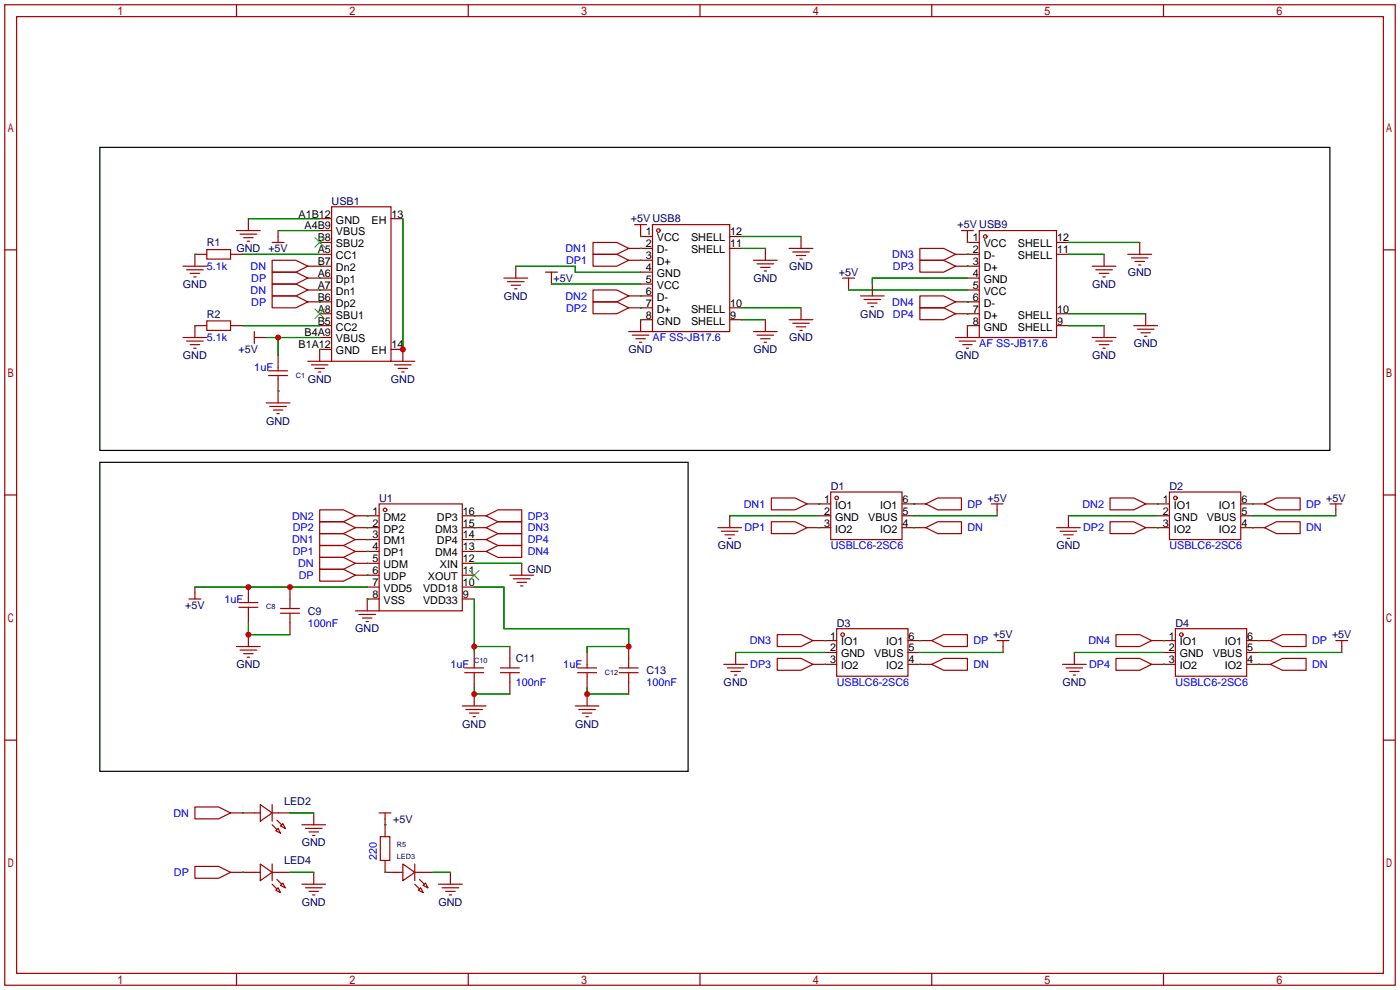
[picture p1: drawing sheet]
<svg xmlns="http://www.w3.org/2000/svg" width="299mm" height="212mm" viewBox="0 0 299 212" stroke-linecap="round" stroke-linejoin="round" font-family="sans-serif">
<g fill="none" stroke="#a10000" stroke-width=".25">
<path d="M1 1h297.2v209.6h-297.2zM3.6 3.6h292.1v204.4h-292.1zM50.5 1v2.6M100.1 1v2.6M149.6 1v2.6M199.1 1v2.6M248.7 1v2.6M1 53.4h2.6M39.1 56.9h5.1M39.9 57.7h3.5M40.6 58.4h2.1M41.4 59.2h.5"/>
<path d="M44.2 53.3h5.1v2.1h-5.1zM44.2 54.4h-2.5v2.5M49.3 54.4h2.5M50.5 49.3h5.1M51.3 50h3.6M52.1 50.8h2M52.8 51.6h.5M53.1 46.7v2.6M58.2 58.2h5l2.6 1.2-2.6 1.3h-5zM58.2 55.6h5l2.6 1.3-2.6 1.3h-5zM58.2 51.8h2.5M59.4 49.3v2.5"/>
<path d="M65.8 56.9h5.1M65.8 59.4h5.1M68.3 46.7h2.6M68.3 49.3h2.6M68.3 51.8h2.6M68.3 54.4h2.6M70.9 44.2h12.7v33h-12.7zM83.6 46.7h2.5M107.7 59.4h5.1M110.2 56.9v2.5M116.6 58.2h2.5M117.9 58.2v2.5"/>
<path d="M126.7 54.4h5.1l2.6 1.2-2.6 1.3h-5.1zM126.7 51.8h5.1l2.6 1.3-2.6 1.3h-5.1zM134.4 53.1h5M134.4 55.6h5M135.6 48h2.6M136.9 48v2.5h2.5M136.9 58.2h2.5M139.4 48h16.6v22.9h-16.6zM156 50.5h2.5M156 53.1h2.5M161 55.6h5.1M161.8 56.4h3.6"/>
<path d="M162.6 57.2h2M163.3 57.9h.5M163.6 53.1v2.5M168.7 53.1h5M169.4 53.8h3.6M170.2 54.6h2M170.9 55.4h.5M171.2 50.5v2.6M180.1 59.4h2.5M181.4 59.4v2.6M196.6 55.6h5.1l2.5 1.3-2.5 1.3h-5.1zM196.6 53.1h5.1l2.5 1.3-2.5 1.2h-5.1z"/>
<path d="M204.2 54.4h5.1M204.2 56.9h5.1M205.5 49.3h2.5M206.8 49.3v2.5h2.5M206.8 59.4h2.5M209.3 49.3h16.5v22.8h-16.5zM225.8 51.8h2.5M225.8 54.4h2.5M233.4 56.9h5.1M234.2 57.7h3.5M234.9 58.4h2.1M235.7 59.2h.5"/>
<path d="M236 54.4v2.5M241 54.4h5.1M241.8 55.1h3.6M242.6 55.9h2M243.3 56.6h.5M243.6 51.8v2.6M295.7 53.4h2.5M39.1 72.1h5.1M39.9 72.9h3.5M40.6 73.7h2.1M41.4 74.4h.5M44.2 68.6h5.1v2h-5.1z"/>
<path d="M44.2 69.6h-2.5v2.5M49.3 69.6h2.5M54.4 72.1h2.5M54.4 70.9v2.5M57.4 79.2h4.1M58.2 63.2h5l2.6 1.3-2.6 1.3h-5zM58.2 60.7h5l2.6 1.3-2.6 1.2h-5zM59.4 75.9v3.3M65.8 62h5.1M65.8 64.5h5.1M65.8 77.2h5.1M66.5 78h3.6"/>
<path d="M67.3 78.7h2M68.1 79.5h.5M68.3 67.1h2.6M68.3 69.6h2.6M68.3 72.1h2.6M70.9 74.7h-2.6v2.5M83.6 74.7h2.5v2.5M83.6 77.2h5M84.3 78h3.6M85.1 78.7h2M85.9 79.5h.5M108.5 60.2h3.5"/>
<path d="M109.2 61h2.1M110 61.7h.5M126.7 64.5h5.1l2.6 1.3-2.6 1.3h-5.1zM126.7 62h5.1l2.6 1.2-2.6 1.3h-5.1zM134.4 63.2h5M134.4 65.8h5M134.4 70.9h5M135.1 71.6h3.6M135.9 72.4h2M136.7 73.2h.5M136.9 60.7h2.5M139.4 68.3h-2.5v2.6"/>
<path d="M156 65.8h2.5M156 68.3h2.5M161 70.9h5.1M161.8 71.6h3.6M162.6 72.4h2M163.3 73.2h.5M163.6 68.3v2.6M168.7 68.3h5M169.4 69.1h3.6M170.2 69.8h2M170.9 70.6h.5M171.2 65.8v2.5"/>
<path d="M183.9 63.2h5.1M184.7 64h3.5M185.4 64.8h2.1M186.2 65.5h.5M186.4 60.7v2.5M196.6 65.8h5.1l2.5 1.3-2.5 1.2h-5.1zM196.6 63.2h5.1l2.5 1.3-2.5 1.3h-5.1zM204.2 64.5h5.1M204.2 67.1h5.1M204.2 72.1h5.1M205 72.9h3.5M205.7 73.7h2.1"/>
<path d="M206.5 74.4h.5M206.8 62h2.5M209.3 69.6h-2.5v2.5M225.8 67.1h2.5M225.8 69.6h2.5M233.4 72.1h5.1M234.2 72.9h3.5M234.9 73.7h2.1M235.7 74.4h.5M236 69.6v2.5M242.3 69.6h5.1M243.1 70.4h3.5"/>
<path d="M243.8 71.1h2.1M244.6 71.9h.5M244.9 67.1v2.5M56.9 86.1h5.1M57.4 80.3h4.1M57.7 86.9h3.5M58.4 87.6h2.1M59.2 88.4h.5M59.4 80.3v5.8M1 105.8h2.6M68.3 116.6h5.1l2.5 1.3-2.5 1.2h-5.1zM68.3 111.5h5.1l2.5 1.3-2.5 1.2h-5.1z"/>
<path d="M68.3 114h5.1l2.5 1.3-2.5 1.3h-5.1zM68.3 109h5.1l2.5 1.2-2.5 1.3h-5.1zM68.3 119.1h5.1l2.5 1.3-2.5 1.3h-5.1zM75.9 110.2h5.1M75.9 112.8h5.1M75.9 115.3h5.1M75.9 117.9h5.1M81 107.7h17.8v22.9h-17.8zM98.8 110.2h5.1M98.8 112.8h5.1M98.8 115.3h5.1M98.8 117.9h5.1"/>
<path d="M103.9 110.2l2.5-1.2h5.1v2.5h-5.1zM103.9 115.3l2.5-1.3h5.1v2.6h-5.1zM103.9 112.8l2.5-1.3h5.1v2.5h-5.1zM103.9 117.9l2.5-1.3h5.1v2.5h-5.1zM153.4 112.8h5.1M154.2 113.5h3.5M154.9 114.3h2.1M155.7 115.1h.5M156 110.2v2.6M164.8 111.5h5.1l2.6 1.3-2.6 1.2h-5.1zM164.8 106.4h5.1l2.6 1.3-2.6 1.3h-5.1zM172.5 112.8h5"/>
<path d="M172.5 107.7h5M175 110.2h2.5M177.5 105.2h15.3v10.1h-15.3zM192.8 110.2h2.5M192.8 112.8h5.1M192.8 107.7h5.1M197.9 107.7l2.5-1.3h5.1v2.6h-5.1zM197.9 112.8l2.5-1.3h5.1v2.5h-5.1zM211.8 107.7h2.6M213.1 107.7v2.5M225.8 112.8h5.1M226.6 113.5h3.5"/>
<path d="M227.3 114.3h2.1M228.1 115.1h.5M228.3 110.2v2.6M237.2 111.5h5.1l2.6 1.3-2.6 1.2h-5.1zM237.2 106.4h5.1l2.6 1.3-2.6 1.3h-5.1zM244.9 112.8h5M244.9 107.7h5M247.4 110.2h2.5M249.9 105.2h15.3v10.1h-15.3zM265.2 110.2h2.5M265.2 112.8h5.1M265.2 107.7h5.1"/>
<path d="M270.3 107.7l2.5-1.3h5.1v2.6h-5.1zM270.3 112.8l2.5-1.3h5.1v2.5h-5.1zM284.2 107.7h2.6M285.5 107.7v2.5M295.7 105.8h2.5M40.4 128h2.5M41.7 125.5v2.5M50.5 138.2h5.1M51.1 129.8h4M51.1 128.8h4M51.3 138.9h3.6M52.1 139.7h2"/>
<path d="M53.1 125.5v3.3M53.1 129.8v3.3M53.1 135.6v2.6M59.9 130h4.1M59.9 131.1h4.1M62 125.5v4.5M62 131.1v4.5M68.3 121.7h5.1l2.5 1.2-2.5 1.3h-5.1zM75.9 120.4h5.1M75.9 122.9h5.1M75.9 130.6h5.1M76.7 131.3h3.6"/>
<path d="M77.5 132.1h2M78.2 132.8h.5M78.5 125.5h2.5M81 128h-2.5v2.6M98.8 120.4h2.5M98.8 122.9h2.5M98.8 125.5h2.5M98.8 128h2.5M101.3 139.4v3.3M109 122.9h5M109 138.2v4.5M109.7 123.7h3.6"/>
<path d="M110.5 124.5h2M111.3 125.2h.5M111.5 120.4v2.5M125.5 139.4v3.3M134.4 138.2v4.5M157.2 139.4v2.6M166.1 135.6h5.1l2.5 1.3-2.5 1.3h-5.1zM173.7 136.9h5.1M176.3 139.4h2.5M178.8 134.4h15.3v10.1h-15.3zM194.1 136.9h5M194.1 139.4h2.5"/>
<path d="M199.1 136.9l2.6-1.3h5.1v2.6h-5.1zM213.1 136.9h2.5M214.4 136.9v2.5M229.6 139.4v2.6M238.5 135.6h5.1l2.5 1.3-2.5 1.3h-5.1zM246.1 136.9h5.1M248.7 139.4h2.5M251.2 134.4h15.2v10.1h-15.2zM266.4 136.9h5.1M266.4 139.4h2.6M271.5 136.9l2.6-1.3h5v2.6h-5zM285.5 136.9h2.5"/>
<path d="M286.8 136.9v2.5M1 158.2h2.6M52.8 140.5h.5M98.8 150.9h5.1M99.3 143.8h4.1M99.3 142.7h4.1M99.6 151.6h3.5M100.3 152.4h2.1M101.1 153.2h.5M101.3 143.8v3.3M101.3 148.3v2.6M106.9 143.8h4.1"/>
<path d="M106.9 142.7h4.1M109 143.8v4.5M122.9 150.9h5.1M123.4 143.8h4.1M123.4 142.7h4.1M123.7 151.6h3.6M124.5 152.4h2M125.2 153.2h.5M125.5 143.8v3.3M125.5 148.3v2.6M132.3 143.8h4.1M132.3 142.7h4.1"/>
<path d="M134.4 143.8v4.5M154.7 142h5.1M155.4 142.7h3.6M156.2 143.5h2M157 144.3h.5M166.1 140.7h5.1l2.5 1.3-2.5 1.3h-5.1zM173.7 142h5.1M194.1 142h5M199.1 142l2.6-1.3h5.1v2.6h-5.1zM227.1 142h5.1M227.8 142.7h3.6M228.6 143.5h2"/>
<path d="M229.4 144.3h.5M238.5 140.7h5.1l2.5 1.3-2.5 1.3h-5.1zM246.1 142h5.1M266.4 142h5.1M271.5 142l2.6-1.3h5v2.6h-5zM295.7 158.2h2.5M41.7 172.5h5l2.6 1.2-2.6 1.3h-5zM49.3 173.7h6.3M55.6 172l2.6 1.7-2.6 1.8zM58.2 176.3l1 1M58.2 173.7h3.8M58.2 172v3.5"/>
<path d="M58.9 177.5l.5-.5 .5 1.1zM59.2 175.3l1 1M59.9 176.5l.6-.5 .5 1zM64.5 176.3h5.1M65.3 177h3.5M66 177.8h2.1M66.8 178.6h.5M67.1 173.7v2.6M81 173.7h2.6M81.3 178.8h2v5.1h-2zM82.3 173.7v5.1M41.7 185.2h5l2.6 1.2-2.6 1.3h-5z"/>
<path d="M49.3 186.4h6.3M55.6 184.7l2.6 1.7-2.6 1.8zM58.2 184.7v3.5M58.2 186.4h3.8M58.2 189l1 1M58.9 190.2l.5-.5 .5 1.1zM59.2 188l1 1M59.9 189.2l.6-.5 .5 1zM64.5 189h5.1M65.3 189.7h3.5M66 190.5h2.1M66.8 191.3h.5"/>
<path d="M67.1 186.4v2.6M82.3 183.9v2.5h3.8M86.1 184.7l2.5 1.7-2.5 1.8zM88.6 189l1.1 1M88.6 186.4h3.9M88.6 184.7v3.5M89.4 190.2l.5-.5 .5 1.1zM89.7 188l1 1M90.4 189.2l.5-.5 .5 1zM93.7 189h5.1M94.5 189.7h3.5M95.2 190.5h2.1"/>
<path d="M96 191.3h.5M96.3 186.4v2.6M50.5 208v2.6M100.1 208v2.6M149.6 208v2.6M199.1 208v2.6M248.7 208v2.6"/>
<circle cx="140.7" cy="49.3" r=".38"/>
<circle cx="210.6" cy="50.5" r=".38"/>
<circle cx="82.3" cy="109" r=".38"/>
<circle cx="178.8" cy="106.4" r=".38"/>
<circle cx="251.2" cy="106.4" r=".38"/>
<circle cx="180.1" cy="135.6" r=".38"/>
<circle cx="252.5" cy="135.6" r=".38"/>
</g>
<path d="M67.3 50.8l2 2M69.3 50.8l-2 2M67.3 66l2 2.1M69.3 66l-2 2.1M100.3 121.9l2.1 2.1M102.4 121.9l-2.1 2.1" fill="none" stroke="#3c3" stroke-width=".25"/>
<g fill="none" stroke="#008700" stroke-width=".25">
<path d="M41.7 54.4h.1M51.8 54.4h16.5M53.1 46.7h15.2M59.4 49.3h8.9M68.3 59.4h.1M68.3 56.9h.1M86.1 46.7v28M110.2 56.9h12.7v1.3h14M136.9 53.1h.1M136.9 55.6h.1M136.9 50.5h.1M158.5 53.1h5.1"/>
<path d="M158.5 50.5h12.7M206.8 51.8h.1M206.8 56.9h.1M206.8 54.4h.1M206.8 59.4h-20.4v1.3M228.3 54.4h7.7M228.3 51.8h15.3M41.7 69.6h.1M51.8 69.6h16.5M56.9 72.1h11.4M59.4 72.1v3.8M68.3 74.7h.1"/>
<path d="M68.3 64.5h.1M68.3 62h.1M117.9 60.7h19M136.9 63.2h.1M136.9 65.8h.1M136.9 68.3h.1M158.5 68.3h5.1M158.5 65.8h12.7M181.4 62h25.4M206.8 64.5h.1M206.8 67.1h.1M206.8 69.6h.1"/>
<path d="M228.3 69.6h7.7M228.3 67.1h16.6M59.4 83.6h.1M78.5 117.9h.1M78.5 112.8h.1M78.5 115.3h.1M78.5 110.2h.1M101.3 110.2h.1M101.3 115.3h.1M101.3 112.8h.1M101.3 117.9h.1M156 110.2h19"/>
<path d="M175 107.7h.1M175 112.8h.1M195.3 107.7h.1M195.3 112.8h.1M195.3 110.2h17.8M228.3 110.2h19.1M247.4 107.7h.1M247.4 112.8h.1M267.7 107.7h.1M267.7 112.8h.1M267.7 110.2h17.8M41.7 125.5h36.8"/>
<path d="M53.1 133.1v2.5h8.9M78.5 120.4h.1M78.5 122.9h.1M78.5 128h.1M101.3 120.4h10.2M101.3 125.5h6.4v8.9h26.7v3.8h-8.9v1.2M101.3 128v11.4M101.3 138.2h7.7M157.2 139.4h19.1M176.3 136.9h.1M196.6 136.9h.1M196.6 139.4h17.8"/>
<path d="M229.6 139.4h19.1M248.7 136.9h.1M269 136.9h.1M269 139.4h17.8M101.3 147.1v1.2h7.7M125.5 147.1v1.2h8.9M176.3 142h.1M196.6 142h.1M248.7 142h.1M269 142h.1M51.8 173.7h.1M62 173.7h5.1"/>
<path d="M82.3 176.3h.1M51.8 186.4h.1M62 186.4h5.1M82.3 186.4h.1M92.5 186.4h3.8"/>
</g>
<path d="M21.3 31.5h262.9v64.8h-262.9zM21.3 98.8h125.8v66h-125.8z" fill="none" stroke="#000" stroke-width=".25"/>
<g fill="#c00">
<circle cx="59.4" cy="72.1" r=".63"/>
<circle cx="86.1" cy="74.7" r=".63"/>
<circle cx="53.1" cy="125.5" r=".63"/>
<circle cx="62" cy="125.5" r=".63"/>
<circle cx="53.1" cy="135.6" r=".63"/>
<circle cx="101.3" cy="148.3" r=".63"/>
<circle cx="125.5" cy="148.3" r=".63"/>
<circle cx="101.3" cy="138.2" r=".63"/>
<circle cx="134.4" cy="138.2" r=".63"/>
</g>
<g font-size="2.3">
<text x="63.8" y="46.5">A1B12</text>
<text x="71.8" y="47.8">GND</text>
<text x="79.4" y="47.8">EH</text>
<text x="83.7" y="46.5">13</text>
<text x="65.1" y="49">A4B9</text>
<text x="67.9" y="51.6">B8</text>
<text x="71.8" y="50.3">VBUS</text>
<text x="71.8" y="52.9">SBU2</text>
<text x="138" y="50.3">1</text>
<text x="138" y="52.9">2</text>
<text x="140.4" y="51.6">VCC</text>
<text x="147.7" y="51.6">SHELL</text>
<text x="156.1" y="52.9">11</text>
<text x="156.1" y="50.3">12</text>
<text x="207.9" y="51.6">1</text>
<text x="210.2" y="52.9">VCC</text>
<text x="217.6" y="52.9">SHELL</text>
<text x="225.9" y="51.6">12</text>
<text x="67.9" y="54.1">A5</text>
<text x="67.9" y="56.7">B7</text>
<text x="67.9" y="59.2">A6</text>
<text x="71.8" y="55.4">CC1</text>
<text x="71.8" y="57.9">Dn2</text>
<text x="138" y="55.4">3</text>
<text x="138" y="57.9">4</text>
<text x="140.4" y="54.1">D-</text>
<text x="140.4" y="56.7">D+</text>
<text x="140.4" y="59.2">GND</text>
<text x="147.7" y="54.1">SHELL</text>
<text x="207.9" y="54.1">2</text>
<text x="207.9" y="56.7">3</text>
<text x="207.9" y="59.2">4</text>
<text x="210.2" y="55.4">D-</text>
<text x="210.2" y="57.9">D+</text>
<text x="217.6" y="55.4">SHELL</text>
<text x="225.9" y="54.1">11</text>
<text x="67.9" y="61.7">A7</text>
<text x="67.9" y="64.3">B6</text>
<text x="71.8" y="60.5">Dp1</text>
<text x="71.8" y="63">Dn1</text>
<text x="71.8" y="65.6">Dp2</text>
<text x="138" y="60.5">5</text>
<text x="138" y="63">6</text>
<text x="138" y="65.6">7</text>
<text x="140.4" y="61.7">VCC</text>
<text x="140.4" y="64.3">D-</text>
<text x="156.1" y="65.6">10</text>
<text x="207.9" y="61.7">5</text>
<text x="207.9" y="64.3">6</text>
<text x="210.2" y="60.5">GND</text>
<text x="210.2" y="63">VCC</text>
<text x="210.2" y="65.6">D-</text>
<text x="65.1" y="71.9">B4A9</text>
<text x="67.9" y="66.8">A8</text>
<text x="67.9" y="69.4">B5</text>
<text x="71.8" y="68.1">SBU1</text>
<text x="71.8" y="70.6">CC2</text>
<text x="138" y="68.1">8</text>
<text x="140.4" y="66.8">D+</text>
<text x="140.4" y="69.4">GND</text>
<text x="147.7" y="69.4">SHELL</text>
<text x="147.7" y="66.8">SHELL</text>
<text x="156.1" y="68.1">9</text>
<text x="207.9" y="66.8">7</text>
<text x="207.9" y="69.4">8</text>
<text x="210.2" y="68.1">D+</text>
<text x="210.2" y="70.6">GND</text>
<text x="217.6" y="70.6">SHELL</text>
<text x="217.6" y="68.1">SHELL</text>
<text x="225.9" y="69.4">9</text>
<text x="225.9" y="66.8">10</text>
<text x="63.8" y="74.4">B1A12</text>
<text x="71.8" y="73.2">VBUS</text>
<text x="71.8" y="75.7">GND</text>
<text x="79.4" y="75.7">EH</text>
<text x="83.7" y="74.4">14</text>
<text x="176.1" y="107.5">1</text>
<text x="192.9" y="107.5">6</text>
<text x="248.5" y="107.5">1</text>
<text x="265.3" y="107.5">6</text>
<text x="79.6" y="110">1</text>
<text x="79.6" y="112.5">2</text>
<text x="82" y="111.3">DM2</text>
<text x="82" y="113.8">DP2</text>
<text x="93" y="113.8">DM3</text>
<text x="93.4" y="111.3">DP3</text>
<text x="98.9" y="112.5">15</text>
<text x="98.9" y="110">16</text>
<text x="176.1" y="110">2</text>
<text x="176.1" y="112.5">3</text>
<text x="178.5" y="108.7">IO1</text>
<text x="178.5" y="111.3">GND</text>
<text x="178.5" y="113.8">IO2</text>
<text x="185.6" y="111.3">VBUS</text>
<text x="188.1" y="113.8">IO2</text>
<text x="188.1" y="108.7">IO1</text>
<text x="192.9" y="112.5">4</text>
<text x="192.9" y="110">5</text>
<text x="248.5" y="110">2</text>
<text x="248.5" y="112.5">3</text>
<text x="250.9" y="108.7">IO1</text>
<text x="250.9" y="111.3">GND</text>
<text x="250.9" y="113.8">IO2</text>
<text x="257.9" y="111.3">VBUS</text>
<text x="260.5" y="113.8">IO2</text>
<text x="260.5" y="108.7">IO1</text>
<text x="265.3" y="112.5">4</text>
<text x="265.3" y="110">5</text>
<text x="79.6" y="115.1">3</text>
<text x="79.6" y="117.6">4</text>
<text x="82" y="116.4">DM1</text>
<text x="82" y="118.9">DP1</text>
<text x="93" y="118.9">DM4</text>
<text x="93.4" y="116.4">DP4</text>
<text x="98.9" y="117.6">13</text>
<text x="98.9" y="115.1">14</text>
<text x="79.6" y="120.2">5</text>
<text x="79.6" y="122.7">6</text>
<text x="79.6" y="125.2">7</text>
<text x="82" y="121.4">UDM</text>
<text x="82" y="124">UDP</text>
<text x="91.5" y="124">XOUT</text>
<text x="94" y="121.4">XIN</text>
<text x="98.9" y="125.2">10</text>
<text x="98.9" y="122.7">11</text>
<text x="98.9" y="120.2">12</text>
<text x="79.6" y="127.8">8</text>
<text x="82" y="126.5">VDD5</text>
<text x="82" y="129.1">VSS</text>
<text x="90.4" y="129.1">VDD33</text>
<text x="90.4" y="126.5">VDD18</text>
<text x="98.9" y="127.8">9</text>
<text x="177.4" y="136.7">1</text>
<text x="179.8" y="137.9">IO1</text>
<text x="189.4" y="137.9">IO1</text>
<text x="194.2" y="136.7">6</text>
<text x="249.8" y="136.7">1</text>
<text x="252.1" y="137.9">IO1</text>
<text x="261.8" y="137.9">IO1</text>
<text x="266.6" y="136.7">6</text>
<text x="177.4" y="139.2">2</text>
<text x="177.4" y="141.8">3</text>
<text x="179.8" y="140.5">GND</text>
<text x="179.8" y="143">IO2</text>
<text x="186.8" y="140.5">VBUS</text>
<text x="189.4" y="143">IO2</text>
<text x="194.2" y="141.8">4</text>
<text x="194.2" y="139.2">5</text>
<text x="249.8" y="139.2">2</text>
<text x="249.8" y="141.8">3</text>
<text x="252.1" y="140.5">GND</text>
<text x="252.1" y="143">IO2</text>
<text x="259.2" y="140.5">VBUS</text>
<text x="261.8" y="143">IO2</text>
<text x="266.6" y="141.8">4</text>
<text x="266.6" y="139.2">5</text>
</g>
<g font-size="2.3" fill="#000080">
<text x="70.9" y="43.7">USB1</text>
<text x="134.8" y="47.5">+5V USB8</text>
<text x="44.2" y="52.6">R1</text>
<text x="50.5" y="53.9">GND</text>
<text x="57.4" y="53.9">+5V</text>
<text x="204.7" y="48.8">+5V USB9</text>
<text x="168.6" y="57.7">GND</text>
<text x="179.3" y="59">+5V</text>
<text x="241" y="59">GND</text>
<text x="39.1" y="61.5">GND</text>
<text x="107.7" y="64.1">GND</text>
<text x="118.3" y="60.2">+5V</text>
<text x="161" y="60.2">GND</text>
<text x="233.4" y="61.5">GND</text>
<text x="44.2" y="67.9">R2</text>
<text x="183.9" y="67.9">GND</text>
<text x="39.1" y="76.8">GND</text>
<text x="51" y="75.5">+5V</text>
<text x="134.3" y="75.5">GND</text>
<text x="161" y="75.5">GND</text>
<text x="168.6" y="72.9">GND</text>
<text x="204.2" y="76.8">GND</text>
<text x="233.4" y="76.8">GND</text>
<text x="242.3" y="74.2">GND</text>
<text x="65.8" y="81.8">GND</text>
<text x="83.5" y="81.8">GND</text>
<text x="56.9" y="90.7">GND</text>
<text x="81" y="107.2">U1</text>
<text x="177.5" y="104.7">D1</text>
<text x="211" y="107.2">+5V</text>
<text x="249.9" y="104.7">D2</text>
<text x="283.4" y="107.2">+5V</text>
<text x="153.4" y="117.4">GND</text>
<text x="225.8" y="117.4">GND</text>
<text x="112.8" y="122.5">GND</text>
<text x="39.6" y="130.1">+5V</text>
<text x="65.8" y="131.4">C9</text>
<text x="75.9" y="135.2">GND</text>
<text x="178.8" y="133.9">D3</text>
<text x="212.3" y="136.4">+5V</text>
<text x="251.2" y="133.9">D4</text>
<text x="284.7" y="136.4">+5V</text>
<text x="50.5" y="142.8">GND</text>
<text x="110.2" y="141.5">C11</text>
<text x="138.2" y="144.1">C13</text>
<text x="154.7" y="146.6">GND</text>
<text x="227.1" y="146.6">GND</text>
<text x="98.8" y="155.5">GND</text>
<text x="122.9" y="155.5">GND</text>
<text x="60.7" y="172">LED2</text>
<text x="84" y="175.8">+5V</text>
<text x="60.7" y="184.7">LED4</text>
<text x="64.5" y="180.9">GND</text>
<text x="64.5" y="193.6">GND</text>
<text x="93.7" y="193.6">GND</text>
</g>
<g font-size="2.3" fill="#00f">
<text x="120.9" y="53.9">DN1</text>
<text x="44.2" y="57.7">5.1k</text>
<text x="53.6" y="57.7">DN</text>
<text x="121" y="56.4">DP1</text>
<text x="190.7" y="55.2">DN3</text>
<text x="190.8" y="57.7">DP3</text>
<text x="53.6" y="62.8">DN</text>
<text x="53.7" y="60.2">DP</text>
<text x="53.7" y="65.3">DP</text>
<text x="120.9" y="64.1">DN2</text>
<text x="190.7" y="65.3">DN4</text>
<text x="121" y="66.6">DP2</text>
<text x="190.8" y="67.9">DP4</text>
<text x="44.2" y="72.9">5.1k</text>
<text x="139.4" y="72.9">AF SS-JB17.6</text>
<text x="209.3" y="74.2">AF SS-JB17.6</text>
<text x="54.4" y="79.3">1uF</text>
<text x="62.4" y="111">DN2</text>
<text x="62.6" y="113.6">DP2</text>
<text x="112.8" y="111">DP3</text>
<text x="112.8" y="113.6">DN3</text>
<text x="159" y="108.5">DN1</text>
<text x="159.1" y="113.6">DP1</text>
<text x="206.8" y="108.5">DP</text>
<text x="206.8" y="113.6">DN</text>
<text x="231.3" y="108.5">DN2</text>
<text x="231.5" y="113.6">DP2</text>
<text x="279.1" y="108.5">DP</text>
<text x="279.1" y="113.6">DN</text>
<text x="62.4" y="116.1">DN1</text>
<text x="62.6" y="118.7">DP1</text>
<text x="112.8" y="116.1">DP4</text>
<text x="112.8" y="118.7">DN4</text>
<text x="177.5" y="117.4">USBLC6-2SC6</text>
<text x="249.9" y="117.4">USBLC6-2SC6</text>
<text x="63.7" y="121.2">DN</text>
<text x="63.8" y="123.7">DP</text>
<text x="48" y="128.8">1uF</text>
<text x="65.8" y="133.9">100nF</text>
<text x="160.2" y="137.7">DN3</text>
<text x="208" y="137.7">DP</text>
<text x="232.6" y="137.7">DN4</text>
<text x="280.4" y="137.7">DP</text>
<text x="96.3" y="142.8">1uF</text>
<text x="120.4" y="142.8">1uF</text>
<text x="160.4" y="142.8">DP3</text>
<text x="208" y="142.8">DN</text>
<text x="232.7" y="142.8">DP4</text>
<text x="280.4" y="142.8">DN</text>
<text x="110.2" y="146.6">100nF</text>
<text x="138.2" y="146.6">100nF</text>
<text x="178.8" y="146.6">USBLC6-2SC6</text>
<text x="251.2" y="146.6">USBLC6-2SC6</text>
<text x="37.1" y="174.5">DN</text>
<text x="80.6" y="183.9" transform="rotate(-90 80.6 183.9)">220</text>
<text x="37.2" y="187.2">DP</text>
</g>
<g font-size="1.6" fill="#000080">
<text x="63.2" y="80.7">C1</text>
<text x="56.9" y="130.2">C8</text>
<text x="101.3" y="141.7">C10</text>
<text x="129.3" y="144.2">C12</text>
<text x="84.8" y="181">R5</text>
<text x="84.8" y="183.6">LED3</text>
</g>
</svg>
